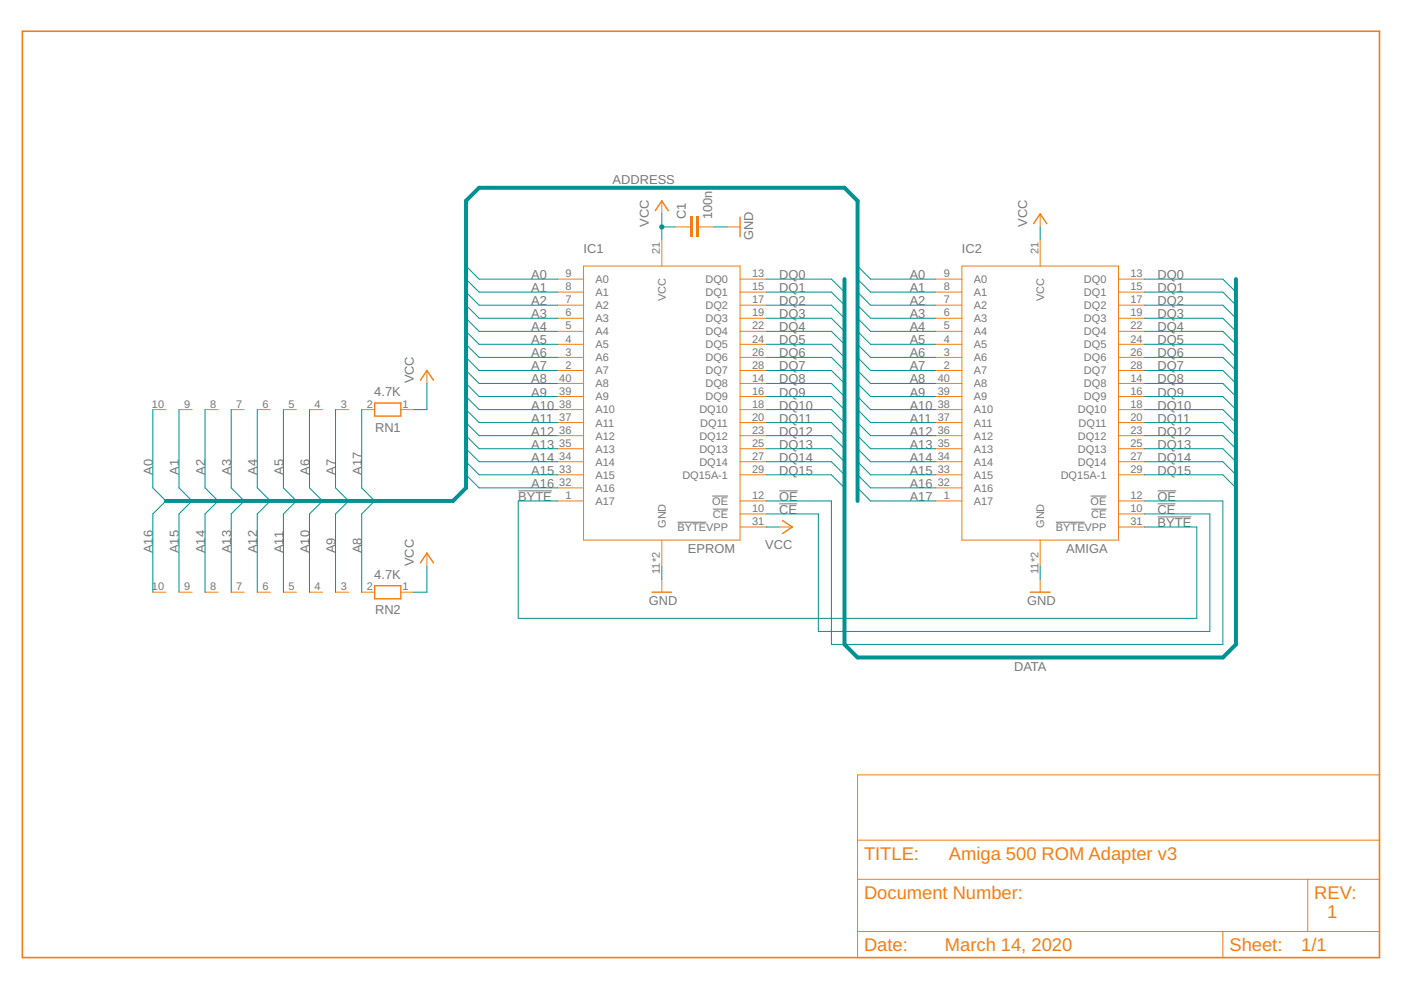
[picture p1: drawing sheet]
<svg xmlns="http://www.w3.org/2000/svg" width="297mm" height="210mm" viewBox="0 0 297 210" stroke-linecap="round" stroke-linejoin="round" font-family="sans-serif">
<path d="M109.9 104.1h7.1M143.6 110.7h6.1M151 105.2h3.4M151.2 107.9h3.2M165.2 104.1h3.9M165.2 106.8h3.8M223.9 110.7h6.1M231.2 105.2h3.4M231.4 107.9h3.2M245.4 104.1h4M245.4 109.6h7.2M245.4 106.8h3.8" fill="none" stroke="#757575" stroke-width=".21"/>
<path d="M138.9 44.7l1.4-2.1 1.4 2.1M219.2 47.4l1.3-2.1 1.4 2.1M79.4 85.4h5.6v2.8h-5.6zM89.1 80.6l1.4-2.1 1.4 2.1M89.1 119.3l1.4-2 1.4 2M165.9 110.4l2.1 1.3-2.1 1.4M79.4 124.2h5.6v2.8h-5.6zM138.2 125.6h4.2M218.5 125.6h4.1" fill="none" stroke="#f57c10" stroke-width=".3"/>
<g fill="none" stroke="#f57c10" stroke-width=".21">
<path d="M118.2 59.2h5.5M123.7 56.4h33.2v58.1h-33.2zM140.3 42.6v2.7M140.3 50.9v5.5M145.8 48.1h.6M148.1 48.1h.5M156.9 59.2h5.6M198.4 59.2h5.5M203.9 56.4h33.3v58.1h-33.3zM220.5 45.3v2.8M220.5 50.9v5.5M237.2 59.2h5.5"/>
<path d="M90.5 78.5v2.8M118.2 61.9h5.5M118.2 64.7h5.5M118.2 67.5h5.5M118.2 70.3h5.5M118.2 73h5.5M118.2 75.8h5.5M118.2 78.5h5.5M156.9 61.9h5.6M156.9 64.7h5.6M156.9 67.5h5.6M156.9 70.3h5.6"/>
<path d="M156.9 73h5.6M156.9 75.8h5.6M156.9 78.5h5.6M198.4 61.9h5.5M198.4 64.7h5.5M198.4 67.5h5.5M198.4 70.3h5.5M198.4 73h5.5M198.4 75.8h5.5M198.4 78.5h5.5M237.2 61.9h5.5M237.2 64.7h5.5"/>
<path d="M237.2 67.5h5.5M237.2 70.3h5.5M237.2 73h5.5M237.2 75.8h5.5M237.2 78.5h5.5M32.4 86.8h2.8M38 86.8h2.7M43.5 86.8h2.7M49 86.8h2.8M54.5 86.8h2.8M60.1 86.8h2.7M65.6 86.8h2.8"/>
<path d="M71.1 86.8h2.8M76.7 86.8h2.7M85 86.8h2.8M118.2 81.3h5.5M118.2 84.1h5.5M118.2 86.8h5.5M118.2 89.6h5.5M118.2 92.4h5.5M118.2 95.1h5.5M118.2 97.9h5.5M156.9 81.3h5.6M156.9 84.1h5.6"/>
<path d="M156.9 86.8h5.6M156.9 89.6h5.6M156.9 92.4h5.6M156.9 95.1h5.6M156.9 97.9h5.6M198.4 81.3h5.5M198.4 84.1h5.5M198.4 86.8h5.5M198.4 89.6h5.5M198.4 92.4h5.5M198.4 95.1h5.5M198.4 97.9h5.5"/>
<path d="M237.2 81.3h5.5M237.2 84.1h5.5M237.2 86.8h5.5M237.2 89.6h5.5M237.2 92.4h5.5M237.2 95.1h5.5M237.2 97.9h5.5M90.5 117.3v2.7M118.2 100.7h5.5M118.2 103.4h5.5M118.2 106.2h5.5M140.3 114.5v5.5"/>
<path d="M156.9 100.7h5.6M156.9 106.2h5.6M156.9 109h5.6M156.9 111.7h5.6M165.2 111.7h2.8M198.4 100.7h5.5M198.4 103.4h5.5M198.4 106.2h5.5M220.5 114.5v5.5M237.2 100.7h5.5M237.2 106.2h5.5M237.2 109h5.5"/>
<path d="M237.2 111.7h5.5M32.4 125.6h2.8M38 125.6h2.7M43.5 125.6h2.7M49 125.6h2.8M54.5 125.6h2.8M60.1 125.6h2.7M65.6 125.6h2.8M71.1 125.6h2.8M76.7 125.6h2.7M85 125.6h2.8M140.3 122.8v2.8"/>
<path d="M220.5 122.8v2.8"/>
</g>
<g fill="#f57c10">
<path d="M147.5 45.9h.6v4.4h-.6z" fill-rule="evenodd"/>
<path d="M146.4 45.9h.6v4.4h-.6z" fill-rule="evenodd"/>
</g>
<g fill="#f57c10">
<path d="M147.5 45.9h.6v4.4h-.6zM147.5 45.9v4.4h.6v-4.4z"/>
<path d="M146.4 45.9h.6v4.4h-.6zM146.4 45.9v4.4h.6v-4.4z"/>
</g>
<path d="M143.1 48.1h2.7M148.6 48.1h2.8M154.2 48.1h2.7M181.8 164.3h110.7v38.7h-110.7zM181.8 178.1h110.7M181.8 186.4h110.7M181.8 197.5h110.7M259.3 197.5v5.5M277.3 186.4v11.1" fill="none" stroke="#f57c10" stroke-width=".21"/>
<path d="M156.9 46v4.2" fill="none" stroke="#f57c10" stroke-width=".3"/>
<path d="M4.7 6.6h287.8v196.4h-287.8z" fill="none" stroke="#f57c10" stroke-width=".34"/>
<path d="M179 59.2v77.4l2.8 2.8h77.5l2.7-2.8v-77.4M35.2 106.2h60.9l2.7-2.8v-60.8l2.8-2.8h77.4l2.8 2.8v63.6" fill="none" stroke="#009292" stroke-width=".85"/>
<g fill="none" stroke="#009292" stroke-width=".21">
<path d="M98.8 56.4l2.8 2.8h16.6M98.8 59.2l2.8 2.7h16.6M140.3 45.3v5.6M140.3 48.1h2.8M181.8 56.4l2.8 2.8h13.8M181.8 59.2l2.8 2.7h13.8M98.8 61.9l2.8 2.8h16.6M98.8 64.7l2.8 2.8h16.6M98.8 67.5l2.8 2.8h16.6M98.8 70.3l2.8 2.7h16.6M98.8 73l2.8 2.8h16.6M98.8 75.8l2.8 2.7h16.6"/>
<path d="M98.8 78.5l2.8 2.8h16.6M181.8 61.9l2.8 2.8h13.8M181.8 64.7l2.8 2.8h13.8M181.8 67.5l2.8 2.8h13.8M181.8 70.3l2.8 2.7h13.8M181.8 73l2.8 2.8h13.8M181.8 75.8l2.8 2.7h13.8M181.8 78.5l2.8 2.8h13.8M32.4 86.8v16.6l2.8 2.8-2.8 2.8v16.6M38 86.8v16.6l2.7 2.8-2.7 2.8v16.6M43.5 86.8v16.6l2.7 2.8-2.7 2.8v16.6M49 86.8v16.6l2.8 2.8-2.8 2.8v16.6"/>
<path d="M54.5 86.8v16.6l2.8 2.8-2.8 2.8v16.6M60.1 86.8v16.6l2.7 2.8-2.7 2.8v16.6M65.6 86.8v16.6l2.8 2.8-2.8 2.8v16.6M71.1 86.8v16.6l2.8 2.8-2.8 2.8v16.6M98.8 81.3l2.8 2.8h16.6M98.8 84.1l2.8 2.7h16.6M98.8 86.8l2.8 2.8h16.6M98.8 89.6l2.8 2.8h16.6M98.8 92.4l2.8 2.7h16.6M98.8 95.1l2.8 2.8h16.6M98.8 97.9l2.8 2.8h16.6M181.8 81.3l2.8 2.8h13.8"/>
<path d="M181.8 84.1l2.8 2.7h13.8M181.8 86.8l2.8 2.8h13.8M181.8 89.6l2.8 2.8h13.8M181.8 92.4l2.8 2.7h13.8M181.8 95.1l2.8 2.8h13.8M181.8 97.9l2.8 2.8h13.8M79.4 106.2l-2.7 2.8v16.6M98.8 100.7l2.8 2.7h16.6M118.2 106.2h-8.3v24.9h143.8v-19.4h-11M181.8 100.7l2.8 2.7h13.8"/>
</g>
<circle cx="140.3" cy="48.1" r=".55" fill="#009292"/>
<path d="M139.8 48.1a.55 .55 0 0 1 1.1 0 .55 .55 0 0 1-1.1 0zM139.8 48.1a.55 .55 0 0 0 1.1 0 .55 .55 0 0 0-1.1 0z" fill="#009292"/>
<g fill="none" stroke="#009292" stroke-width=".21">
<path d="M151.4 48.1h2.8M162.5 59.2h13.8l2.7 2.7M220.5 48.1v2.8M242.7 59.2h16.6l2.7 2.7M162.5 61.9h13.8l2.7 2.8M162.5 64.7h13.8l2.7 2.8M162.5 67.5h13.8l2.7 2.8M162.5 70.3h13.8l2.7 2.7M162.5 73h13.8l2.7 2.8M162.5 75.8h13.8l2.7 2.7M162.5 78.5h13.8l2.7 2.8M242.7 61.9h16.6l2.7 2.8"/>
<path d="M242.7 64.7h16.6l2.7 2.8M242.7 67.5h16.6l2.7 2.8M242.7 70.3h16.6l2.7 2.7M242.7 73h16.6l2.7 2.8M242.7 75.8h16.6l2.7 2.7M242.7 78.5h16.6l2.7 2.8M76.7 86.8v16.6l2.7 2.8M90.5 81.3v5.5h-2.7M162.5 86.8h13.8l2.7 2.8M162.5 81.3h13.8l2.7 2.8M162.5 84.1h13.8l2.7 2.7M162.5 89.6h13.8l2.7 2.8"/>
<path d="M162.5 92.4h13.8l2.7 2.7M162.5 95.1h13.8l2.7 2.8M162.5 97.9h13.8l2.7 2.8M242.7 86.8h16.6l2.7 2.8M242.7 81.3h16.6l2.7 2.8M242.7 84.1h16.6l2.7 2.7M242.7 89.6h16.6l2.7 2.8M242.7 92.4h16.6l2.7 2.7M242.7 95.1h16.6l2.7 2.8M242.7 97.9h16.6l2.7 2.8M162.5 111.7h2.7M162.5 106.2h13.8v30.4h83v-30.4h-16.6"/>
<path d="M162.5 100.7h13.8l2.7 2.7M162.5 109h11v24.9h83v-24.9h-13.8M181.8 103.4l2.8 2.8h13.8M242.7 100.7h16.6l2.7 2.7M90.5 120v5.6h-2.7M140.3 120v2.8M220.5 120v2.8"/>
</g>
<g font-size="3.9" fill="#f57c10">
<text x="183.2" y="182.3">TITLE:</text>
<text x="201.2" y="182.3">Amiga 500 ROM Adapter v3</text>
<text x="183.2" y="190.6">Document Number:</text>
<text x="278.6" y="190.6">REV:</text>
<text x="281.4" y="194.7">1</text>
<text x="183.2" y="201.6">Date:</text>
<text x="200.3" y="201.6">March 14, 2020</text>
<text x="260.7" y="201.6">Sheet:</text>
<text x="275.9" y="201.6">1/1</text>
</g>
<g font-size="2.7" fill="#757575">
<text x="129.9" y="39">ADDRESS</text>
<text x="145.4" y="46.5" transform="rotate(-90 145.4 46.5)">C1</text>
<text x="151" y="46.5" transform="rotate(-90 151 46.5)">100n</text>
<text x="123.7" y="53.6">IC1</text>
<text x="137.5" y="48.1" transform="rotate(-90 137.5 48.1)">VCC</text>
<text x="159.7" y="50.9" transform="rotate(-90 159.7 50.9)">GND</text>
<text x="203.9" y="53.6">IC2</text>
<text x="217.8" y="48.1" transform="rotate(-90 217.8 48.1)">VCC</text>
<text x="112.6" y="59.2">A0</text>
<text x="165.2" y="59.2">DQ0</text>
<text x="192.9" y="59.2">A0</text>
<text x="245.4" y="59.2">DQ0</text>
<text x="112.6" y="61.9">A1</text>
<text x="112.6" y="64.7">A2</text>
<text x="165.2" y="61.9">DQ1</text>
<text x="165.2" y="64.7">DQ2</text>
<text x="192.9" y="61.9">A1</text>
<text x="192.9" y="64.7">A2</text>
<text x="245.4" y="61.9">DQ1</text>
<text x="245.4" y="64.7">DQ2</text>
<text x="112.6" y="67.5">A3</text>
<text x="112.6" y="70.2">A4</text>
<text x="165.2" y="67.5">DQ3</text>
<text x="165.2" y="70.2">DQ4</text>
<text x="192.9" y="67.5">A3</text>
<text x="192.9" y="70.2">A4</text>
<text x="245.4" y="67.5">DQ3</text>
<text x="245.4" y="70.2">DQ4</text>
<text x="112.6" y="73">A5</text>
<text x="112.6" y="75.8">A6</text>
<text x="165.2" y="73">DQ5</text>
<text x="165.2" y="75.8">DQ6</text>
<text x="192.9" y="73">A5</text>
<text x="192.9" y="75.8">A6</text>
<text x="245.4" y="73">DQ5</text>
<text x="245.4" y="75.8">DQ6</text>
<text x="87.7" y="81.3" transform="rotate(-90 87.7 81.3)">VCC</text>
<text x="112.6" y="78.5">A7</text>
<text x="112.6" y="81.3">A8</text>
<text x="165.2" y="78.5">DQ7</text>
<text x="165.2" y="81.3">DQ8</text>
<text x="192.9" y="78.5">A7</text>
<text x="192.9" y="81.3">A8</text>
<text x="245.4" y="78.5">DQ7</text>
<text x="245.4" y="81.3">DQ8</text>
<text x="79.4" y="84.1">4.7K</text>
<text x="112.6" y="84.1">A9</text>
<text x="112.6" y="86.8">A10</text>
<text x="112.6" y="89.6">A11</text>
<text x="165.2" y="84.1">DQ9</text>
<text x="165.2" y="86.8">DQ10</text>
<text x="165.2" y="89.6">DQ11</text>
<text x="192.9" y="84.1">A9</text>
<text x="192.9" y="86.8">A10</text>
<text x="192.9" y="89.6">A11</text>
<text x="245.4" y="84.1">DQ9</text>
<text x="245.4" y="86.8">DQ10</text>
<text x="245.4" y="89.6">DQ11</text>
<text x="79.5" y="91.5">RN1</text>
<text x="112.6" y="92.4">A12</text>
<text x="112.6" y="95.1">A13</text>
<text x="165.2" y="92.4">DQ12</text>
<text x="165.2" y="95.1">DQ13</text>
<text x="192.9" y="92.4">A12</text>
<text x="192.9" y="95.1">A13</text>
<text x="245.4" y="92.4">DQ12</text>
<text x="245.4" y="95.1">DQ13</text>
<text x="32.4" y="100.7" transform="rotate(-90 32.4 100.7)">A0</text>
<text x="37.9" y="100.7" transform="rotate(-90 37.9 100.7)">A1</text>
<text x="43.5" y="100.7" transform="rotate(-90 43.5 100.7)">A2</text>
<text x="49" y="100.7" transform="rotate(-90 49 100.7)">A3</text>
<text x="54.5" y="100.7" transform="rotate(-90 54.5 100.7)">A4</text>
<text x="60.1" y="100.7" transform="rotate(-90 60.1 100.7)">A5</text>
<text x="65.6" y="100.7" transform="rotate(-90 65.6 100.7)">A6</text>
<text x="71.1" y="100.7" transform="rotate(-90 71.1 100.7)">A7</text>
<text x="76.7" y="100.7" transform="rotate(-90 76.7 100.7)">A17</text>
<text x="112.6" y="97.9">A14</text>
<text x="112.6" y="100.7">A15</text>
<text x="165.2" y="97.9">DQ14</text>
<text x="165.2" y="100.7">DQ15</text>
<text x="192.9" y="97.9">A14</text>
<text x="192.9" y="100.7">A15</text>
<text x="245.4" y="97.9">DQ14</text>
<text x="245.4" y="100.7">DQ15</text>
<text x="109.9" y="106.2">BYTE</text>
<text x="112.6" y="103.4">A16</text>
<text x="165.2" y="106.2">OE</text>
<text x="192.9" y="103.4">A16</text>
<text x="192.9" y="106.2">A17</text>
<text x="245.4" y="106.2">OE</text>
<text x="165.2" y="109">CE</text>
<text x="245.4" y="111.7">BYTE</text>
<text x="245.4" y="109">CE</text>
<text x="32.4" y="117.3" transform="rotate(-90 32.4 117.3)">A16</text>
<text x="37.9" y="117.3" transform="rotate(-90 37.9 117.3)">A15</text>
<text x="43.5" y="117.3" transform="rotate(-90 43.5 117.3)">A14</text>
<text x="49" y="117.3" transform="rotate(-90 49 117.3)">A13</text>
<text x="54.5" y="117.3" transform="rotate(-90 54.5 117.3)">A12</text>
<text x="60.1" y="117.3" transform="rotate(-90 60.1 117.3)">A11</text>
<text x="65.6" y="117.3" transform="rotate(-90 65.6 117.3)">A10</text>
<text x="71.1" y="117.3" transform="rotate(-90 71.1 117.3)">A9</text>
<text x="76.7" y="117.3" transform="rotate(-90 76.7 117.3)">A8</text>
<text x="145.8" y="117.3">EPROM</text>
<text x="162.2" y="116.4">VCC</text>
<text x="226.1" y="117.3">AMIGA</text>
<text x="79.4" y="122.8">4.7K</text>
<text x="87.7" y="120" transform="rotate(-90 87.7 120)">VCC</text>
<text x="79.5" y="130.3">RN2</text>
<text x="137.5" y="128.3">GND</text>
<text x="217.8" y="128.3">GND</text>
<text x="215" y="142.2">DATA</text>
</g>
<g font-size="2.3" fill="#757575">
<text x="139.9" y="53.9" transform="rotate(-90 139.9 53.9)">21</text>
<text x="220.2" y="53.9" transform="rotate(-90 220.2 53.9)">21</text>
<text x="119.9" y="58.8">9</text>
<text x="149.6" y="60">DQ0</text>
<text x="159.5" y="58.8">13</text>
<text x="200.1" y="58.8">9</text>
<text x="229.8" y="60">DQ0</text>
<text x="239.7" y="58.8">13</text>
<text x="119.9" y="61.6">8</text>
<text x="119.9" y="64.3">7</text>
<text x="126.3" y="60">A0</text>
<text x="126.3" y="62.8">A1</text>
<text x="126.3" y="65.5">A2</text>
<text x="141.1" y="63.8" transform="rotate(-90 141.1 63.8)">VCC</text>
<text x="149.6" y="62.8">DQ1</text>
<text x="149.6" y="65.5">DQ2</text>
<text x="159.5" y="61.6">15</text>
<text x="159.5" y="64.3">17</text>
<text x="200.1" y="61.6">8</text>
<text x="200.1" y="64.3">7</text>
<text x="206.5" y="60">A0</text>
<text x="206.5" y="62.8">A1</text>
<text x="206.5" y="65.5">A2</text>
<text x="221.4" y="63.8" transform="rotate(-90 221.4 63.8)">VCC</text>
<text x="229.8" y="62.8">DQ1</text>
<text x="229.8" y="65.5">DQ2</text>
<text x="239.7" y="61.6">15</text>
<text x="239.7" y="64.3">17</text>
<text x="119.9" y="67.1">6</text>
<text x="119.9" y="69.9">5</text>
<text x="126.3" y="68.3">A3</text>
<text x="126.3" y="71.1">A4</text>
<text x="149.6" y="68.3">DQ3</text>
<text x="149.6" y="71.1">DQ4</text>
<text x="159.5" y="67.1">19</text>
<text x="159.5" y="69.9">22</text>
<text x="200.1" y="67.1">6</text>
<text x="200.1" y="69.9">5</text>
<text x="206.5" y="68.3">A3</text>
<text x="206.5" y="71.1">A4</text>
<text x="229.8" y="68.3">DQ3</text>
<text x="229.8" y="71.1">DQ4</text>
<text x="239.7" y="67.1">19</text>
<text x="239.7" y="69.9">22</text>
<text x="119.9" y="72.6">4</text>
<text x="119.9" y="75.4">3</text>
<text x="126.3" y="73.8">A5</text>
<text x="126.3" y="76.6">A6</text>
<text x="149.6" y="73.8">DQ5</text>
<text x="149.6" y="76.6">DQ6</text>
<text x="159.5" y="72.6">24</text>
<text x="159.5" y="75.4">26</text>
<text x="200.1" y="72.6">4</text>
<text x="200.1" y="75.4">3</text>
<text x="206.5" y="73.8">A5</text>
<text x="206.5" y="76.6">A6</text>
<text x="229.8" y="73.8">DQ5</text>
<text x="229.8" y="76.6">DQ6</text>
<text x="239.7" y="72.6">24</text>
<text x="239.7" y="75.4">26</text>
<text x="118.6" y="80.9">40</text>
<text x="118.6" y="83.7">39</text>
<text x="119.9" y="78.2">2</text>
<text x="126.3" y="79.4">A7</text>
<text x="126.3" y="82.1">A8</text>
<text x="149.6" y="79.4">DQ7</text>
<text x="149.6" y="82.1">DQ8</text>
<text x="159.5" y="78.2">28</text>
<text x="159.5" y="80.9">14</text>
<text x="159.5" y="83.7">16</text>
<text x="198.8" y="80.9">40</text>
<text x="198.8" y="83.7">39</text>
<text x="200.1" y="78.2">2</text>
<text x="206.5" y="79.4">A7</text>
<text x="206.5" y="82.1">A8</text>
<text x="229.8" y="79.4">DQ7</text>
<text x="229.8" y="82.1">DQ8</text>
<text x="239.7" y="78.2">28</text>
<text x="239.7" y="80.9">14</text>
<text x="239.7" y="83.7">16</text>
<text x="32.2" y="86.5">10</text>
<text x="39" y="86.5">9</text>
<text x="44.6" y="86.5">8</text>
<text x="50.1" y="86.5">7</text>
<text x="55.6" y="86.5">6</text>
<text x="61.2" y="86.5">5</text>
<text x="66.7" y="86.5">4</text>
<text x="72.2" y="86.5">3</text>
<text x="77.8" y="86.5">2</text>
<text x="85.4" y="86.5">1</text>
<text x="118.6" y="86.5">38</text>
<text x="118.6" y="89.2">37</text>
<text x="126.3" y="84.9">A9</text>
<text x="126.3" y="87.7">A10</text>
<text x="148.3" y="87.7">DQ10</text>
<text x="149.6" y="84.9">DQ9</text>
<text x="159.5" y="86.5">18</text>
<text x="159.5" y="89.2">20</text>
<text x="198.8" y="86.5">38</text>
<text x="198.8" y="89.2">37</text>
<text x="206.5" y="84.9">A9</text>
<text x="206.5" y="87.7">A10</text>
<text x="228.5" y="87.7">DQ10</text>
<text x="229.8" y="84.9">DQ9</text>
<text x="239.7" y="86.5">18</text>
<text x="239.7" y="89.2">20</text>
<text x="118.6" y="92">36</text>
<text x="118.6" y="94.8">35</text>
<text x="126.3" y="90.4">A11</text>
<text x="126.3" y="93.2">A12</text>
<text x="126.3" y="96">A13</text>
<text x="148.3" y="93.2">DQ12</text>
<text x="148.3" y="96">DQ13</text>
<text x="148.5" y="90.4">DQ11</text>
<text x="159.5" y="92">23</text>
<text x="159.5" y="94.8">25</text>
<text x="198.8" y="92">36</text>
<text x="198.8" y="94.8">35</text>
<text x="206.5" y="90.4">A11</text>
<text x="206.5" y="93.2">A12</text>
<text x="206.5" y="96">A13</text>
<text x="228.5" y="93.2">DQ12</text>
<text x="228.5" y="96">DQ13</text>
<text x="228.7" y="90.4">DQ11</text>
<text x="239.7" y="92">23</text>
<text x="239.7" y="94.8">25</text>
<text x="118.6" y="97.5">34</text>
<text x="118.6" y="100.3">33</text>
<text x="126.3" y="98.7">A14</text>
<text x="126.3" y="101.5">A15</text>
<text x="144.7" y="101.5">DQ15A-1</text>
<text x="148.3" y="98.7">DQ14</text>
<text x="159.5" y="97.5">27</text>
<text x="159.5" y="100.3">29</text>
<text x="198.8" y="97.5">34</text>
<text x="198.8" y="100.3">33</text>
<text x="206.5" y="98.7">A14</text>
<text x="206.5" y="101.5">A15</text>
<text x="224.9" y="101.5">DQ15A-1</text>
<text x="228.5" y="98.7">DQ14</text>
<text x="239.7" y="97.5">27</text>
<text x="239.7" y="100.3">29</text>
<text x="118.6" y="103.1">32</text>
<text x="119.9" y="105.8">1</text>
<text x="126.3" y="104.3">A16</text>
<text x="126.3" y="107">A17</text>
<text x="151" y="107">OE</text>
<text x="159.5" y="105.8">12</text>
<text x="198.8" y="103.1">32</text>
<text x="200.1" y="105.8">1</text>
<text x="206.5" y="104.3">A16</text>
<text x="206.5" y="107">A17</text>
<text x="231.2" y="107">OE</text>
<text x="239.7" y="105.8">12</text>
<text x="141.1" y="112" transform="rotate(-90 141.1 112)">GND</text>
<text x="143.6" y="112.6">BYTEVPP</text>
<text x="151.2" y="109.8">CE</text>
<text x="159.5" y="108.6">10</text>
<text x="159.5" y="111.4">31</text>
<text x="221.4" y="112" transform="rotate(-90 221.4 112)">GND</text>
<text x="223.9" y="112.6">BYTEVPP</text>
<text x="231.4" y="109.8">CE</text>
<text x="239.7" y="108.6">10</text>
<text x="239.7" y="111.4">31</text>
<text x="32.2" y="125.2">10</text>
<text x="39" y="125.2">9</text>
<text x="44.6" y="125.2">8</text>
<text x="50.1" y="125.2">7</text>
<text x="55.6" y="125.2">6</text>
<text x="61.2" y="125.2">5</text>
<text x="66.7" y="125.2">4</text>
<text x="72.2" y="125.2">3</text>
<text x="77.8" y="125.2">2</text>
<text x="85.4" y="125.2">1</text>
<text x="139.9" y="121.7" transform="rotate(-90 139.9 121.7)">11*2</text>
<text x="220.2" y="121.7" transform="rotate(-90 220.2 121.7)">11*2</text>
</g>
</svg>
